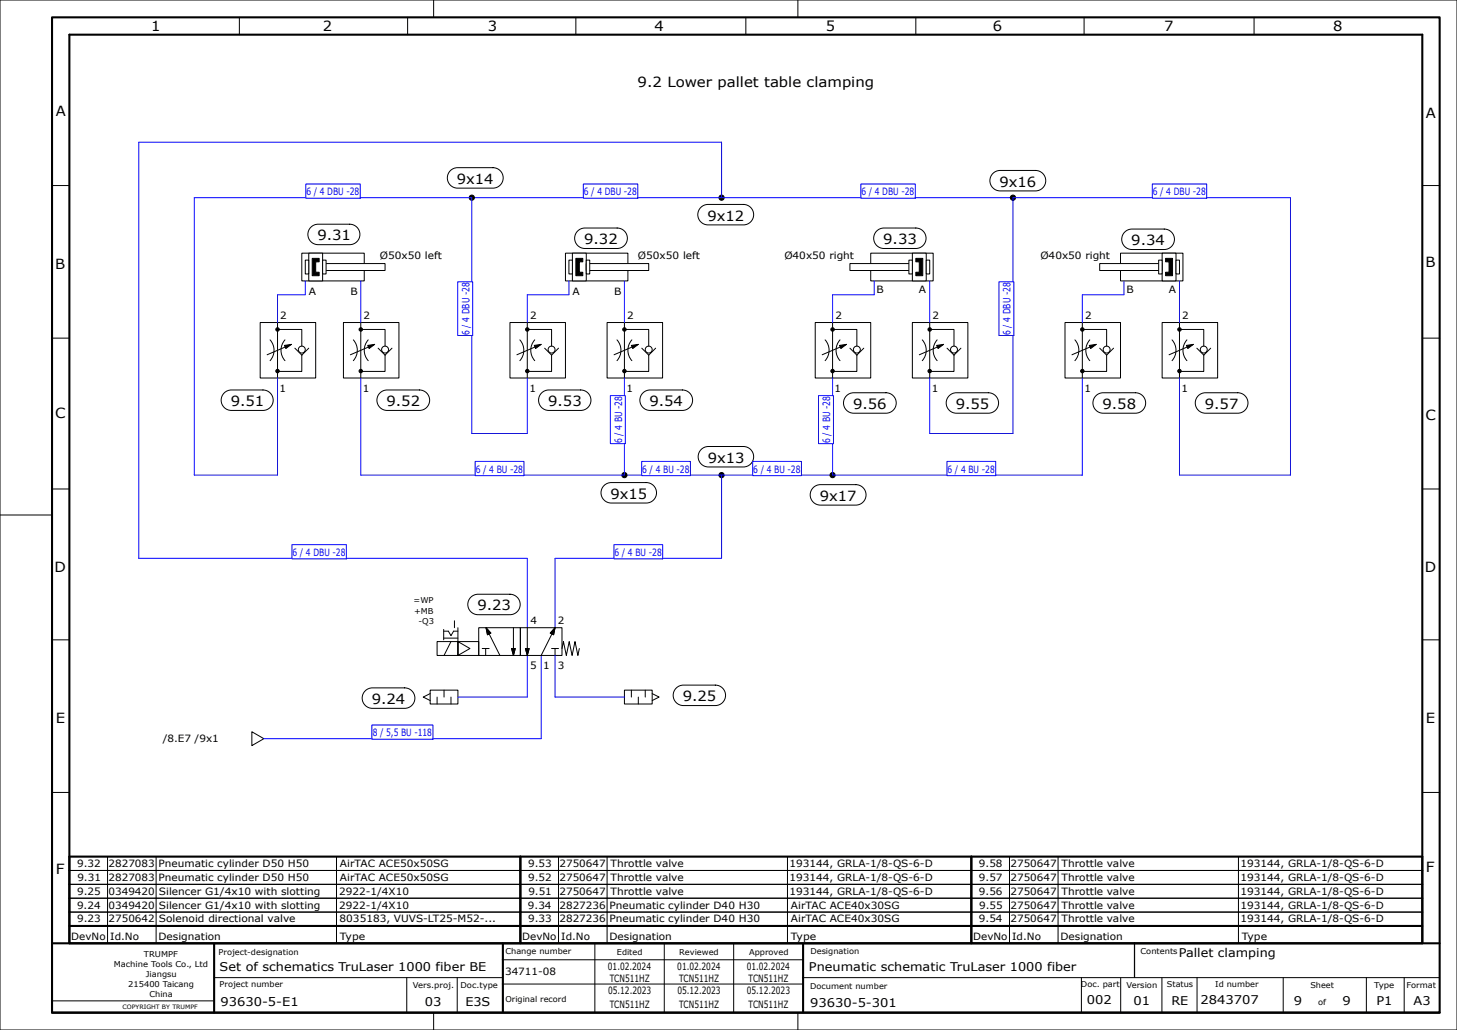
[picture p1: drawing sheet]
<svg xmlns="http://www.w3.org/2000/svg" width="420mm" height="297mm" viewBox="0 0 420 297" stroke-linecap="round" stroke-linejoin="round" font-family="sans-serif">
<path d="M15 5h400v287h-400zM15 272h400M20 272v-262h390v262M61.7 272.2v19.8M145 272v19.8M231.5 272.2v19.7M15 292h400" fill="none" stroke="#000" stroke-width=".6"/>
<g fill="none" stroke="#000" stroke-width=".29">
<path d="M0 0h420v297h-420zM69 5v5M117.5 5v5M125 0v5M166 5v5M215 5v5M230 0v5M264 5v5M312.5 5v5M361.5 5v5M15 53.5h5M410 53.5h5"/>
<path d="M87 73h18v8h-18zM15 97.5h5M410 97.5h5M0 148.5h15M15 141h5M410 141h5M15 184.5h5M410 184.5h5M72.6 211l3.5 2-3.5 2zM15 228.5h5M410 228.5h5M144.8 276.8h86.7"/>
<path d="M171.5 272v20M191.5 272v20M211.5 272v20M327 271.8v10M327.1 271.8v10M14.9 288.6h46.6M61.7 281.9h83.1M117.3 281.9v10M125 292v5M131.8 281.9v10.1M144.8 283.8h86.7M230 292v5"/>
<path d="M231.3 281.9h183.6M311.7 281.9v10M323.1 282v10M334.9 282v10M345.1 281.9v10.1M369.9 281.9v9.8M393.9 281.9v10M404.8 281.9v10"/>
</g>
<path d="M90 73.5h2v1h-1v3h1v1h-2z" fill-rule="evenodd" fill="#000" stroke="#000" stroke-width=".29"/>
<g fill="#fff" stroke="#000" stroke-width=".29">
<path d="M89 73h4v8h-4z" fill-rule="evenodd"/>
<path d="M93 76h18v2h-18z" fill-rule="evenodd"/>
<path d="M93 75h1v4h-1z" fill-rule="evenodd"/>
<path d="M88 75h1v4h-1z" fill-rule="evenodd"/>
</g>
<g fill="#000" stroke="#000" stroke-width=".29">
<path d="M82 99.6l2-.3-1.6 1.2zM106 99.6l2-.3-1.6 1.2z"/>
<path d="M90 74.5h2v1h-1v3h1v1h-2z" fill-rule="evenodd"/>
<path d="M336 75.5h2v5h-2v-1h1v-3h-1z" fill-rule="evenodd"/>
<circle cx="80" cy="95" r=".5"/>
<circle cx="104" cy="95" r=".5"/>
<circle cx="80" cy="107" r=".5"/>
<circle cx="104" cy="107" r=".5"/>
</g>
<g fill="none" stroke="#000" stroke-width=".29">
<path d="M323 73h18v8h-18zM75 93h16v16h-16zM77.9 98a4.5 4.5 0 0 1 0 6M80 95h7v4.8M80 93v16M82.1 98a4.5 4.5 0 0 0 0 6M84 99.3l-7 3M99 93h16v16h-16zM101.9 98a4.5 4.5 0 0 1 0 6M104 95h7v4.8M104 93v16M106.1 98a4.5 4.5 0 0 0 0 6"/>
<path d="M108 99.3l-7 3M85 100.4l2 2M87 102.4v4.7h-7M89 100.4l-2 2M109 100.4l2 2M111 102.4v4.7h-7M113 100.4l-2 2"/>
<circle cx="87" cy="100.8" r="1"/>
<circle cx="111" cy="100.8" r="1"/>
</g>
<g fill="#fff" stroke="#000" stroke-width=".29">
<path d="M335 73h4v8h-4z" fill-rule="evenodd"/>
<path d="M317 76h18v2h-18z" fill-rule="evenodd"/>
<path d="M334 75h1v4h-1z" fill-rule="evenodd"/>
<path d="M339 75h1v4h-1z" fill-rule="evenodd"/>
</g>
<g fill="#000" stroke="#000" stroke-width=".29">
<path d="M314 99.6l2-.3-1.6 1.2zM342 99.6l2-.3-1.6 1.2z"/>
<path d="M166 73.5h2v1h-1v3h1v1h-2z" fill-rule="evenodd"/>
<path d="M336 74.5h2v5h-2v-1h1v-3h-1z" fill-rule="evenodd"/>
<circle cx="312" cy="95" r=".5"/>
<circle cx="340" cy="95" r=".5"/>
<circle cx="312" cy="107" r=".5"/>
<circle cx="340" cy="107" r=".5"/>
</g>
<g fill="none" stroke="#000" stroke-width=".29">
<path d="M163 73h18v8h-18zM307 93h16v16h-16zM309.9 98a4.5 4.5 0 0 1 0 6M312 95h7v4.8M312 93v16M314.1 98a4.5 4.5 0 0 0 0 6M316 99.3l-7 3M335 93h16v16h-16zM337.9 98a4.5 4.5 0 0 1 0 6M340 95h7v4.8M340 93v16M342.1 98a4.5 4.5 0 0 0 0 6"/>
<path d="M344 99.3l-7 3M317 100.4l2 2M319 102.4v4.7h-7M321 100.4l-2 2M345 100.4l2 2M347 102.4v4.7h-7M349 100.4l-2 2"/>
<circle cx="319" cy="100.8" r="1"/>
<circle cx="347" cy="100.8" r="1"/>
</g>
<g fill="#fff" stroke="#000" stroke-width=".29">
<path d="M165 73h4v8h-4z" fill-rule="evenodd"/>
<path d="M169 76h18v2h-18z" fill-rule="evenodd"/>
<path d="M169 75h1v4h-1z" fill-rule="evenodd"/>
<path d="M164 75h1v4h-1z" fill-rule="evenodd"/>
</g>
<g fill="#000" stroke="#000" stroke-width=".29">
<path d="M154 99.6l2-.3-1.6 1.2zM182 99.6l2-.3-1.6 1.2z"/>
<path d="M166 74.5h2v1h-1v3h1v1h-2z" fill-rule="evenodd"/>
<path d="M264 75.5h2v5h-2v-1h1v-3h-1z" fill-rule="evenodd"/>
<circle cx="152" cy="95" r=".5"/>
<circle cx="180" cy="95" r=".5"/>
<circle cx="152" cy="107" r=".5"/>
<circle cx="180" cy="107" r=".5"/>
</g>
<g fill="none" stroke="#000" stroke-width=".29">
<path d="M251 73h18v8h-18zM147 93h16v16h-16zM149.9 98a4.5 4.5 0 0 1 0 6M152 95h7v4.8M152 93v16M154.1 98a4.5 4.5 0 0 0 0 6M156 99.3l-7 3M175 93h16v16h-16zM177.9 98a4.5 4.5 0 0 1 0 6M180 95h7v4.8M180 93v16M182.1 98a4.5 4.5 0 0 0 0 6"/>
<path d="M184 99.3l-7 3M157 100.4l2 2M159 102.4v4.7h-7M161 100.4l-2 2M185 100.4l2 2M187 102.4v4.7h-7M189 100.4l-2 2"/>
<circle cx="159" cy="100.8" r="1"/>
<circle cx="187" cy="100.8" r="1"/>
</g>
<g fill="#fff" stroke="#000" stroke-width=".29">
<path d="M263 73h4v8h-4z" fill-rule="evenodd"/>
<path d="M245 76h18v2h-18z" fill-rule="evenodd"/>
<path d="M262 75h1v4h-1z" fill-rule="evenodd"/>
<path d="M267 75h1v4h-1z" fill-rule="evenodd"/>
</g>
<g fill="#000" stroke="#000" stroke-width=".29">
<path d="M242 99.6l2-.3-1.6 1.2zM270 99.6l2-.3-1.6 1.2z"/>
<path d="M264 74.5h2v5h-2v-1h1v-3h-1z" fill-rule="evenodd"/>
<path d="M140.1 181l1.4 1.5-1 .5z" fill-rule="evenodd"/>
<path d="M147.5 187h1l-.5 2z" fill-rule="evenodd"/>
<path d="M151.5 187h1l-.5 2z" fill-rule="evenodd"/>
<path d="M160 181l-.4 2-1-.5z" fill-rule="evenodd"/>
<circle cx="136" cy="57" r=".75"/>
<circle cx="208" cy="57" r=".75"/>
<circle cx="292" cy="57" r=".75"/>
<circle cx="240" cy="95" r=".5"/>
<circle cx="268" cy="95" r=".5"/>
<circle cx="240" cy="107" r=".5"/>
<circle cx="268" cy="107" r=".5"/>
<circle cx="180" cy="137" r=".75"/>
<circle cx="208" cy="137" r=".75"/>
<circle cx="240" cy="137" r=".75"/>
</g>
<g fill="none" stroke="#000" stroke-width=".29">
<path d="M235 93h16v16h-16zM237.9 98a4.5 4.5 0 0 1 0 6M240 95h7v4.8M240 93v16M242.1 98a4.5 4.5 0 0 0 0 6M244 99.3l-7 3M263 93h16v16h-16zM265.9 98a4.5 4.5 0 0 1 0 6M268 95h7v4.8M268 93v16M270.1 98a4.5 4.5 0 0 0 0 6M272 99.3l-7 3"/>
<path d="M245 100.4l2 2M247 102.4v4.7h-7M249 100.4l-2 2M273 100.4l2 2M275 102.4v4.7h-7M277 100.4l-2 2M131 179v2M124 199h8v4h-8zM124 200l-2 1 2 1M126 185h6v4h-6zM127.9 182h1.4l.7 1.3 .8-1.3h1.2M127.9 181.5v3"/>
<path d="M127.9 184h4.1M128 199v2M130 185l-2 4M132 185l3.5 2-3.5 2zM132 185h6v4h-6zM132 181v4M138 181h12v8h-12zM139 187h2M140 187v2M140.1 181l1.4 1.5-1 .5zM141 182.8l3.1 6.2M147.5 187h1l-.5 2z"/>
<path d="M148 181v6M150 181h12v8h-12zM151.5 187h1l-.5 2zM152 181v6M159 187h2M159.1 182.8l-3.1 6.2M160 187v2M160 181l-.4 2-1-.5zM162 187l.4-2 .9 4 .8-4 .8 4 .9-4 .8 4 .4-2M180 199h8v4h-8zM182 199v2M186 199v2"/>
<path d="M188 200l2 1-2 1M126 201v2M130 201v2M184 201v2M20 259h390M20 255h390M20 251h390M20 247h390M31 247v25M45 247v20M97 247v25M161 247v25"/>
<path d="M175 247v20M227 247v25M291 247v25M305 247v20M357 247v25M20 267h390M20 263h390M45 267.2v4.8M175 267.2v4.8M305 267.2v4.8"/>
<circle cx="247" cy="100.8" r="1"/>
<circle cx="275" cy="100.8" r="1"/>
</g>
<g fill="none" stroke="#00f" stroke-width=".29">
<path d="M136 57v68h16v-16M208 57v-16h-168v120h112v20M292 57v68h-24v-16M88 81v4h-8v8M104 81v12M164 81v4h-12v8M180 81v12M252 81v4h-12v8M268 81v12M324 81v4h-12v8M340 81v12M80 109v28h-24v-80h316v80h-32v-28"/>
<path d="M104 109v28h208v-28M180 109v28M240 109v28M208 137v24h-48v20M152 189v12h-20M156 189v24h-80M160 189v12h20"/>
</g>
<path d="M150 247v20M280 247v20M20 267h130v5h-130zM20 267v-20h390v20M150 267h130v5h-130zM280 267h130v5h-130z" fill="none" stroke="#000" stroke-width=".6"/>
<g fill="#fff" stroke="#000" stroke-width=".29">
<path d="M89.4 65.8a2.94 2.94 0 0 1 2.3-1.1h9.1a2.95 2.95 0 0 1 2.9 2.9 2.95 2.95 0 0 1-2.9 2.9h-9.1a2.95 2.95 0 0 1-2.7-1.6 2.95 2.95 0 0 1 .4-3.1z" fill-rule="evenodd"/>
<path d="M64.4 113.6a2.94 2.94 0 0 1 2.3-1.1h9.1a2.95 2.95 0 0 1 2.9 2.9 2.95 2.95 0 0 1-2.9 3h-9.1a2.95 2.95 0 0 1-2.7-1.7 2.95 2.95 0 0 1 .4-3.1z" fill-rule="evenodd"/>
<path d="M109.3 113.6a2.94 2.94 0 0 1 2.3-1.1h9.3a2.95 2.95 0 0 1 3 2.9 2.95 2.95 0 0 1-3 3h-9.3a2.95 2.95 0 0 1-2.7-1.7 2.95 2.95 0 0 1 .4-3.1z" fill-rule="evenodd"/>
<path d="M324 67.2a2.94 2.94 0 0 1 2.3-1.1h9.3a2.95 2.95 0 0 1 2.9 2.9 2.95 2.95 0 0 1-2.9 3h-9.3a2.95 2.95 0 0 1-2.7-1.7 2.95 2.95 0 0 1 .4-3.1z" fill-rule="evenodd"/>
<path d="M316.2 113.9l1.1-.6h.7h9.3a2.95 2.95 0 0 1 3 2.9 2.95 2.95 0 0 1-3 2.9h-9.3a2.95 2.95 0 0 1-2.8-1.9 2.95 2.95 0 0 1 1-3.3z" fill-rule="evenodd"/>
<path d="M345.7 113.9l1.1-.6h.7h9.3a2.95 2.95 0 0 1 2.9 2.9 2.95 2.95 0 0 1-2.9 2.9h-9.3a2.95 2.95 0 0 1-2.8-1.9 2.95 2.95 0 0 1 1-3.3z" fill-rule="evenodd"/>
<path d="M166.8 66.4l1.1-.6h.7h9.3a2.95 2.95 0 0 1 3 2.9 2.95 2.95 0 0 1-3 3h-9.3a2.95 2.95 0 0 1-2.8-2 2.95 2.95 0 0 1 1-3.3z" fill-rule="evenodd"/>
<path d="M155.9 113.6a2.94 2.94 0 0 1 2.3-1.1h9.2a2.95 2.95 0 0 1 3 2.9 2.95 2.95 0 0 1-3 3h-9.2a2.95 2.95 0 0 1-2.7-1.7 2.95 2.95 0 0 1 .4-3.1z" fill-rule="evenodd"/>
<path d="M185.1 113.6a2.94 2.94 0 0 1 2.3-1.1h9.3a2.95 2.95 0 0 1 3 2.9 2.95 2.95 0 0 1-3 3h-9.3a2.95 2.95 0 0 1-2.7-1.7 2.95 2.95 0 0 1 .4-3.1z" fill-rule="evenodd"/>
<path d="M253 66.4l1.1-.6h.7h9.2a2.95 2.95 0 0 1 3 2.9 2.95 2.95 0 0 1-3 3h-9.2a2.95 2.95 0 0 1-2.8-2 2.95 2.95 0 0 1 1-3.3z" fill-rule="evenodd"/>
<path d="M244.3 113.9l1.1-.6h.7h9.3a2.95 2.95 0 0 1 3 2.9 2.95 2.95 0 0 1-3 2.9h-9.3a2.95 2.95 0 0 1-2.8-1.9 2.95 2.95 0 0 1 1-3.3z" fill-rule="evenodd"/>
<path d="M273.9 113.9l1.1-.6h.7h9.2a2.95 2.95 0 0 1 3 2.9 2.95 2.95 0 0 1-3 2.9h-9.2a2.95 2.95 0 0 1-2.8-1.9 2.95 2.95 0 0 1 1-3.3z" fill-rule="evenodd"/>
<path d="M201.8 60.1a2.94 2.94 0 0 1 2.3-1.1h10.2a2.95 2.95 0 0 1 3 2.9 2.95 2.95 0 0 1-3 3h-10.2a2.95 2.95 0 0 1-2.7-1.7 2.95 2.95 0 0 1 .4-3.1z" fill-rule="evenodd"/>
<path d="M201.9 129.9a2.94 2.94 0 0 1 2.3-1.1h10.1a2.95 2.95 0 0 1 3 2.9 2.95 2.95 0 0 1-3 2.9h-10.1a2.95 2.95 0 0 1-2.7-1.6 2.95 2.95 0 0 1 .4-3.1z" fill-rule="evenodd"/>
<path d="M130.1 49l1.1-.6 .7-.1h10.2a2.95 2.95 0 0 1 2.9 3 2.95 2.95 0 0 1-2.9 3h-10.2a2.95 2.95 0 0 1-2.8-2 2.95 2.95 0 0 1 1-3.3z" fill-rule="evenodd"/>
<path d="M286.5 49.8l1.1-.6h.7h10.2a2.95 2.95 0 0 1 3 2.9 2.95 2.95 0 0 1-3 2.9h-10.2a2.95 2.95 0 0 1-2.8-1.9 2.95 2.95 0 0 1 1-3.3z" fill-rule="evenodd"/>
<path d="M173.9 140.3a2.94 2.94 0 0 1 2.3-1.1h10.1a2.95 2.95 0 0 1 3 2.9 2.95 2.95 0 0 1-3 3h-10.1a2.95 2.95 0 0 1-2.7-1.7 2.95 2.95 0 0 1 .4-3.1z" fill-rule="evenodd"/>
<path d="M234.2 140.9a2.94 2.94 0 0 1 2.3-1.1h10.2a2.95 2.95 0 0 1 2.9 2.9 2.95 2.95 0 0 1-2.9 2.9h-10.2a2.95 2.95 0 0 1-2.7-1.6 2.95 2.95 0 0 1 .4-3.1z" fill-rule="evenodd"/>
<path d="M195.2 198.2l1.1-.6 .7-.1h9.2a2.95 2.95 0 0 1 2.9 3 2.95 2.95 0 0 1-2.9 3h-9.2a2.95 2.95 0 0 1-2.8-2 2.95 2.95 0 0 1 1-3.3z" fill-rule="evenodd"/>
<path d="M105.5 199l1.2-.6h.6h9.3a2.95 2.95 0 0 1 3 2.9 2.95 2.95 0 0 1-3 3h-9.3a2.95 2.95 0 0 1-2.7-2 2.95 2.95 0 0 1 .9-3.3z" fill-rule="evenodd"/>
<path d="M136 172l1.1-.6h.7h9.2a2.95 2.95 0 0 1 2.9 2.9 2.95 2.95 0 0 1-2.9 3h-9.2a2.95 2.95 0 0 1-2.8-2 2.95 2.95 0 0 1 1-3.3z" fill-rule="evenodd"/>
</g>
<g fill="#fff" stroke="#00f" stroke-width=".29">
<path d="M168.2 53.1h15.6v4h-15.6z" fill-rule="evenodd"/>
<path d="M88.2 53.1h15.6v4h-15.6z" fill-rule="evenodd"/>
<path d="M131.9 81.3h4.4v15.4h-4.4z" fill-rule="evenodd"/>
<path d="M248.2 53.1h15.6v4h-15.6z" fill-rule="evenodd"/>
<path d="M332.2 53.1h15.6v4h-15.6z" fill-rule="evenodd"/>
<path d="M287.9 81.3h4.4v15.4h-4.4z" fill-rule="evenodd"/>
<path d="M137 133.1h14v4.1h-14z" fill-rule="evenodd"/>
<path d="M273 133.1h14v4.1h-14z" fill-rule="evenodd"/>
<path d="M217 133.1h14v4.1h-14z" fill-rule="evenodd"/>
<path d="M185 133.1h14v4.1h-14z" fill-rule="evenodd"/>
<path d="M235.9 114.1h4.4v13.8h-4.4z" fill-rule="evenodd"/>
<path d="M175.9 114.1h4.4v13.8h-4.4z" fill-rule="evenodd"/>
<path d="M177 157h14v4.1h-14z" fill-rule="evenodd"/>
<path d="M84.2 157h15.6v4.1h-15.6z" fill-rule="evenodd"/>
<path d="M107.2 209.1h17.6v4.1h-17.6z" fill-rule="evenodd"/>
</g>
<g font-size="4">
<text x="43.6" y="9">1</text>
<text x="93.1" y="9">2</text>
<text x="140.7" y="9">3</text>
<text x="188.7" y="9">4</text>
<text x="238.1" y="9">5</text>
<text x="286.2" y="9">6</text>
<text x="335.6" y="9">7</text>
<text x="384.3" y="9">8</text>
<text x="183.8" y="25">9.2 Lower pallet table clamping</text>
<text x="16.1" y="33.5">A</text>
<text x="411" y="34">A</text>
<text x="131.7" y="53">9x14</text>
<text x="288.1" y="53.8">9x16</text>
<text x="203.9" y="63.6">9x12</text>
<text x="91.5" y="69.3">9.31</text>
<text x="168.4" y="70.4">9.32</text>
<text x="254.6" y="70.4">9.33</text>
<text x="326.1" y="70.7">9.34</text>
<text x="15.9" y="77.5">B</text>
<text x="410.9" y="77">B</text>
<text x="66.5" y="117.1">9.51</text>
<text x="111.4" y="117.1">9.52</text>
<text x="158" y="117.1">9.53</text>
<text x="187.2" y="117.1">9.54</text>
<text x="245.9" y="117.9">9.56</text>
<text x="275.5" y="117.9">9.55</text>
<text x="317.8" y="117.9">9.58</text>
<text x="347.3" y="117.9">9.57</text>
<text x="16" y="120.5">C</text>
<text x="411" y="121">C</text>
<text x="204" y="133.4">9x13</text>
<text x="176" y="143.8">9x15</text>
<text x="236.3" y="144.4">9x17</text>
<text x="15.8" y="165">D</text>
<text x="410.7" y="165">D</text>
<text x="137.6" y="176">9.23</text>
<text x="107.1" y="203">9.24</text>
<text x="196.8" y="202.2">9.25</text>
<text x="16.1" y="208.5">E</text>
<text x="411" y="208.5">E</text>
<text x="411" y="251.5">F</text>
<text x="16.1" y="252">F</text>
</g>
<g font-size="3.5">
<text x="339.8" y="275.9">Pallet clamping</text>
<text x="63.3" y="280">Set of schematics TruLaser 1000 fiber BE</text>
<text x="233.2" y="280">Pneumatic schematic TruLaser 1000 fiber</text>
<text x="63.6" y="290">93630-5-E1</text>
<text x="122.4" y="290">03</text>
<text x="134.2" y="290">E3S</text>
<text x="233.5" y="290.2">93630-5-301</text>
<text x="313.3" y="289.6">002</text>
<text x="326.8" y="289.8">01</text>
<text x="337.7" y="289.7">RE</text>
<text x="346" y="289.6">2843707</text>
<text x="373" y="289.9">9</text>
<text x="387" y="289.9">9</text>
<text x="396.8" y="289.9">P1</text>
<text x="407.5" y="289.9">A3</text>
</g>
<g font-size="2.9" fill="#00f">
<text x="88.3" y="56.3">6 / 4 DBU -28</text>
<text x="168.3" y="56.3">6 / 4 DBU -28</text>
<text x="248.3" y="56.3">6 / 4 DBU -28</text>
<text x="332.3" y="56.3">6 / 4 DBU -28</text>
<text x="135.3" y="96.7" transform="rotate(-90 135.3 96.7)">6 / 4 DBU -28</text>
<text x="291.3" y="96.7" transform="rotate(-90 291.3 96.7)">6 / 4 DBU -28</text>
<text x="179.3" y="127.9" transform="rotate(-90 179.3 127.9)">6 / 4 BU -28</text>
<text x="239.3" y="127.9" transform="rotate(-90 239.3 127.9)">6 / 4 BU -28</text>
<text x="137.1" y="136.3">6 / 4 BU -28</text>
<text x="185.1" y="136.3">6 / 4 BU -28</text>
<text x="217.1" y="136.3">6 / 4 BU -28</text>
<text x="273.1" y="136.3">6 / 4 BU -28</text>
<text x="84.3" y="160.3">6 / 4 DBU -28</text>
<text x="177.1" y="160.3">6 / 4 BU -28</text>
<text x="107.5" y="212.3">8 / 5,5 BU -118</text>
</g>
<g font-size="2.9">
<text x="109.5" y="74.7">Ø50x50 left</text>
<text x="183.9" y="74.7">Ø50x50 left</text>
<text x="226.1" y="74.8">Ø40x50 right</text>
<text x="299.9" y="74.7">Ø40x50 right</text>
<text x="89" y="85">A</text>
<text x="101" y="85">B</text>
<text x="165" y="85">A</text>
<text x="177" y="85">B</text>
<text x="252.7" y="84.5">B</text>
<text x="264.9" y="84.5">A</text>
<text x="324.7" y="84.5">B</text>
<text x="336.9" y="84.5">A</text>
<text x="80.8" y="92">2</text>
<text x="104.8" y="92">2</text>
<text x="152.8" y="92">2</text>
<text x="180.8" y="92">2</text>
<text x="240.8" y="92">2</text>
<text x="268.8" y="92">2</text>
<text x="312.8" y="92">2</text>
<text x="340.8" y="92">2</text>
<text x="80.6" y="113">1</text>
<text x="104.6" y="113">1</text>
<text x="152.6" y="113">1</text>
<text x="180.6" y="113">1</text>
<text x="240.6" y="113">1</text>
<text x="268.6" y="113">1</text>
<text x="312.6" y="113">1</text>
<text x="340.6" y="113">1</text>
<text x="152.9" y="180">4</text>
<text x="160.8" y="180">2</text>
<text x="152.8" y="193">5</text>
<text x="156.6" y="193">1</text>
<text x="160.8" y="193">3</text>
<text x="46.9" y="214">/8.E7 /9x1</text>
<text x="22.3" y="250">9.32</text>
<text x="31.3" y="250">2827083</text>
<text x="45.7" y="250">Pneumatic cylinder D50 H50</text>
<text x="98" y="250">AirTAC ACE50x50SG</text>
<text x="152.3" y="250">9.53</text>
<text x="161.3" y="250">2750647</text>
<text x="176" y="250">Throttle valve</text>
<text x="227.6" y="250">193144, GRLA-1/8-QS-6-D</text>
<text x="282.2" y="250">9.58</text>
<text x="291.3" y="250">2750647</text>
<text x="306" y="250">Throttle valve</text>
<text x="357.6" y="250">193144, GRLA-1/8-QS-6-D</text>
<text x="22.3" y="254">9.31</text>
<text x="31.3" y="254">2827083</text>
<text x="45.7" y="254">Pneumatic cylinder D50 H50</text>
<text x="98" y="254">AirTAC ACE50x50SG</text>
<text x="152.3" y="254">9.52</text>
<text x="161.3" y="254">2750647</text>
<text x="176" y="254">Throttle valve</text>
<text x="227.6" y="254">193144, GRLA-1/8-QS-6-D</text>
<text x="282.2" y="254">9.57</text>
<text x="291.3" y="254">2750647</text>
<text x="306" y="254">Throttle valve</text>
<text x="357.6" y="254">193144, GRLA-1/8-QS-6-D</text>
<text x="22.2" y="262">9.24</text>
<text x="22.3" y="258">9.25</text>
<text x="31.3" y="262">0349420</text>
<text x="31.3" y="258">0349420</text>
<text x="45.8" y="262">Silencer G1/4x10 with slotting</text>
<text x="45.8" y="258">Silencer G1/4x10 with slotting</text>
<text x="97.8" y="262">2922-1/4X10</text>
<text x="97.8" y="258">2922-1/4X10</text>
<text x="152.2" y="262">9.34</text>
<text x="152.3" y="258">9.51</text>
<text x="161.3" y="262">2827236</text>
<text x="161.3" y="258">2750647</text>
<text x="175.7" y="262">Pneumatic cylinder D40 H30</text>
<text x="176" y="258">Throttle valve</text>
<text x="227.6" y="258">193144, GRLA-1/8-QS-6-D</text>
<text x="228" y="262">AirTAC ACE40x30SG</text>
<text x="282.2" y="258">9.56</text>
<text x="282.3" y="262">9.55</text>
<text x="291.3" y="262">2750647</text>
<text x="291.3" y="258">2750647</text>
<text x="306" y="262">Throttle valve</text>
<text x="306" y="258">Throttle valve</text>
<text x="357.6" y="262">193144, GRLA-1/8-QS-6-D</text>
<text x="357.6" y="258">193144, GRLA-1/8-QS-6-D</text>
<text x="22.3" y="266">9.23</text>
<text x="31.3" y="266">2750642</text>
<text x="45.8" y="266">Solenoid directional valve</text>
<text x="97.9" y="266">8035183, VUVS-LT25-M52-...</text>
<text x="152.3" y="266">9.33</text>
<text x="161.3" y="266">2827236</text>
<text x="175.7" y="266">Pneumatic cylinder D40 H30</text>
<text x="228" y="266">AirTAC ACE40x30SG</text>
<text x="282.2" y="266">9.54</text>
<text x="291.3" y="266">2750647</text>
<text x="306" y="266">Throttle valve</text>
<text x="357.6" y="266">193144, GRLA-1/8-QS-6-D</text>
<text x="20.6" y="271">DevNo</text>
<text x="31.8" y="271">Id.No</text>
<text x="45.7" y="271">Designation</text>
<text x="98" y="271">Type</text>
<text x="150.6" y="271">DevNo</text>
<text x="161.8" y="271">Id.No</text>
<text x="175.7" y="271">Designation</text>
<text x="228" y="271">Type</text>
<text x="280.6" y="271">DevNo</text>
<text x="291.8" y="271">Id.No</text>
<text x="305.7" y="271">Designation</text>
<text x="358" y="271">Type</text>
<text x="145.6" y="281">34711-08</text>
<text x="175.2" y="279.8">01.02.2024</text>
<text x="195.2" y="279.8">01.02.2024</text>
<text x="215.2" y="279.8">01.02.2024</text>
<text x="175.3" y="286.8">05.12.2023</text>
<text x="175.8" y="283.3">TCN511HZ</text>
<text x="195.3" y="286.8">05.12.2023</text>
<text x="195.8" y="283.3">TCN511HZ</text>
<text x="215.3" y="286.8">05.12.2023</text>
<text x="215.8" y="283.3">TCN511HZ</text>
<text x="175.8" y="290.8">TCN511HZ</text>
<text x="195.8" y="290.8">TCN511HZ</text>
<text x="215.8" y="290.8">TCN511HZ</text>
</g>
<g font-size="2.3">
<text x="119.2" y="174">=WP</text>
<text x="119.4" y="177">+MB</text>
<text x="120.6" y="180">-Q3</text>
<text x="41.5" y="275.8">TRUMPF</text>
<text x="63" y="275.4">Project-designation</text>
<text x="145.7" y="275">Change number</text>
<text x="177.8" y="275.3">Edited</text>
<text x="195.8" y="275.3">Reviewed</text>
<text x="215.9" y="275.3">Approved</text>
<text x="233.6" y="275.1">Designation</text>
<text x="328.8" y="275">Contents</text>
<text x="32.8" y="278.8">Machine Tools Co., Ltd</text>
<text x="42.1" y="281.7">Jiangsu</text>
<text x="37" y="284.6">215400 Taicang</text>
<text x="43.1" y="287.5">China</text>
<text x="63.3" y="284.7">Project number</text>
<text x="119" y="285">Vers.proj.</text>
<text x="132.7" y="285">Doc.type</text>
<text x="233.5" y="285.2">Document number</text>
<text x="311.6" y="284.7">Doc. part</text>
<text x="324.7" y="284.8">Version</text>
<text x="336.4" y="284.7">Status</text>
<text x="350.3" y="284.7">Id number</text>
<text x="377.8" y="284.9">Sheet</text>
<text x="396.1" y="284.9">Type</text>
<text x="405.5" y="284.9">Format</text>
<text x="145.7" y="289">Original record</text>
<text x="379.9" y="289.9">of</text>
</g>
<text font-size="1.7" x="35.3" y="290.8">COPYRIGHT BY TRUMPF</text>
</svg>
